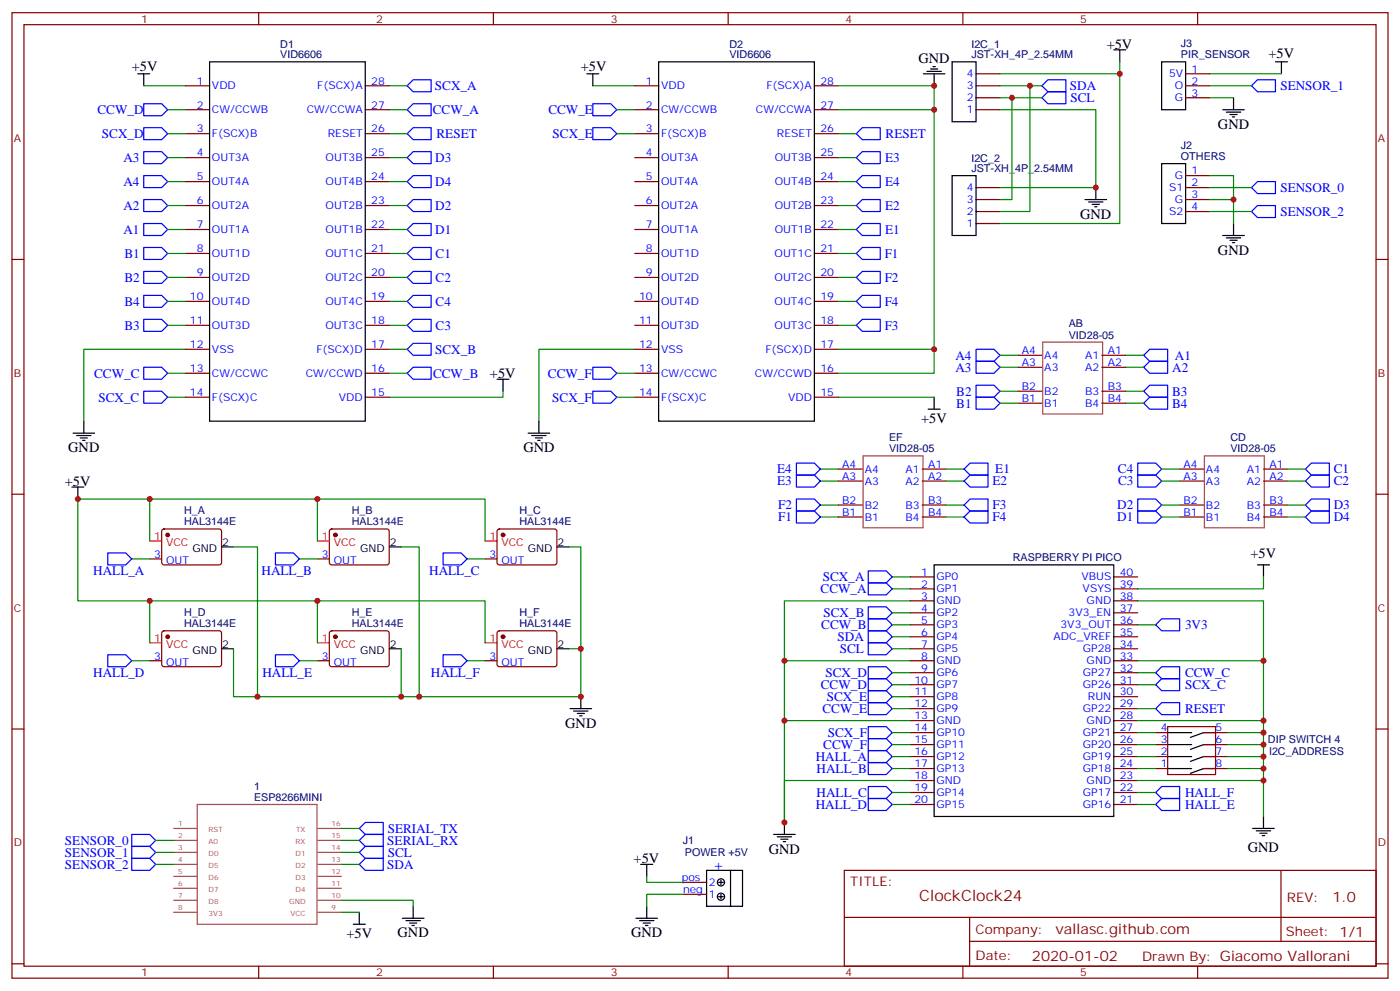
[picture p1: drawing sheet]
<svg xmlns="http://www.w3.org/2000/svg" width="412mm" height="292mm" viewBox="0 0 412 292" stroke-linecap="round" stroke-linejoin="round" font-family="sans-serif">
<g fill="none" stroke="#870000" stroke-width=".35">
<path d="M3.5 3.7h405.4v284.4h-405.4zM7.1 7.3h398.2v277.3h-398.2zM76.2 3.7v3.6M145.3 3.7v3.6M214.5 3.7v3.6M283.6 3.7v3.6M352.8 3.7v3.6M54.7 32.3h7M54.7 25.3h7M54.7 39.4h7M107.6 32.3h7.1M107.6 25.3h7.1"/>
<path d="M107.6 39.4h7.1M187 32.3h7M187 25.3h7M187 39.4h7M239.9 32.3h7M239.9 25.3h7M239.9 39.4h7M287.5 32.3h7.1M287.5 28.8h7.1M287.5 25.3h7.1M287.5 21.7h7.1M349.2 28.8h7.1"/>
<path d="M349.2 25.3h7.1M349.2 21.7h7.1M54.7 46.4h7M54.7 53.5h7M107.6 46.4h7.1M107.6 53.5h7.1M187 46.4h7M187 53.5h7M239.9 46.4h7M239.9 53.5h7M287.5 58.8h7.1M287.5 55.2h7.1"/>
<path d="M349.2 58.8h7.1M349.2 55.2h7.1M349.2 51.7h7.1M3.5 76.4h3.6M54.7 74.6h7M54.7 67.6h7M54.7 60.5h7M107.6 74.6h7.1M107.6 67.6h7.1M107.6 60.5h7.1M187 74.6h7M187 67.6h7"/>
<path d="M187 60.5h7M239.9 74.6h7M239.9 67.6h7M239.9 60.5h7M287.5 65.8h7.1M287.5 62.3h7.1M349.2 62.3h7.1M405.3 76.4h3.6M54.7 81.7h7M54.7 88.8h7M54.7 95.8h7M107.6 81.7h7.1"/>
<path d="M107.6 88.8h7.1M107.6 95.8h7.1M187 81.7h7M187 88.8h7M187 95.8h7M239.9 81.7h7M239.9 88.8h7M239.9 95.8h7M54.7 102.9h7M54.7 109.9h7M54.7 117h7M107.6 102.9h7.1"/>
<path d="M107.6 109.9h7.1M107.6 117h7.1M187 102.9h7M187 109.9h7M187 117h7M239.9 102.9h7M239.9 109.9h7M239.9 117h7M299.9 104.6h7M299.9 108.2h7M299.9 115.2h7M299.9 118.7h7"/>
<path d="M324.6 104.6h7M324.6 108.2h7M324.6 115.2h7M324.6 118.7h7M246.9 138.1h7.1M271.6 138.1h7.1M347.5 138.1h7M372.2 138.1h7M3.5 145.6h3.6M47.9 156l.4-.2h16.5l.5 .7-.1 9.4-.6 .5-16.5-.1-.5-.6v-9.2zM97.2 156l.5-.2h16.5l.5 .7-.1 9.4-.7 .5-16.5-.1-.4-.6v-9.2zM146.6 156l.5-.2h16.5l.4 .7v9.4l-.7 .5-16.5-.1-.4-.6v-9.2z"/>
<path d="M246.9 141.7h7.1M246.9 148.7h7.1M246.9 152.3h7.1M271.6 141.7h7.1M271.6 148.7h7.1M271.6 152.3h7.1M347.5 141.7h7M347.5 148.7h7M347.5 152.3h7M372.2 141.7h7M372.2 148.7h7M372.2 152.3h7"/>
<path d="M405.3 145.6h3.6M44.1 164.6h3.5M93.5 164.6h3.5M142.9 164.6h3.5M268.1 169.9h7.1M268.1 173.4h7.1M268.1 177h7.1M328.1 169.9h7M328.1 173.4h7M328.1 177h7M44.1 194.6h3.5M47.9 186l.4-.2h16.5l.5 .7-.1 9.4-.6 .5-16.5-.1-.5-.6v-9.2z"/>
<path d="M93.5 194.6h3.5M97.2 186l.5-.2h16.5l.5 .7-.1 9.4-.7 .5-16.5-.1-.4-.6v-9.2zM142.9 194.6h3.5M146.6 186l.5-.2h16.5l.4 .7v9.4l-.7 .5-16.5-.1-.4-.6v-9.2zM268.1 180.5h7.1M268.1 184h7.1M268.1 187.5h7.1M268.1 191.1h7.1M268.1 198.1h7.1M268.1 194.6h7.1M328.1 180.5h7M328.1 184h7"/>
<path d="M328.1 187.5h7M328.1 191.1h7M328.1 198.1h7M328.1 194.6h7M3.5 214.7h3.6M268.1 201.6h7.1M268.1 205.2h7.1M268.1 208.7h7.1M268.1 215.8h7.1M268.1 219.3h7.1M268.1 212.2h7.1M328.1 201.6h7"/>
<path d="M328.1 205.2h7M328.1 208.7h7M328.1 215.8h7M328.1 219.3h7M328.1 212.2h7M340.4 215.8h3.6M340.4 219.3h3.6M344 214h14.1v14.1h-14.1zM354.5 215.8h7.1M354.5 219.3h7.1M405.3 214.7h3.6M268.1 222.8h7.1"/>
<path d="M268.1 226.3h7.1M268.1 233.4h7.1M268.1 236.9h7.1M268.1 229.9h7.1M328.1 222.8h7M328.1 226.3h7M328.1 233.4h7M328.1 236.9h7M328.1 229.9h7M340.4 222.8h3.6M340.4 226.3h3.6M354.5 222.8h7.1"/>
<path d="M354.5 226.3h7.1M201.1 259.9h7M248.7 256.3h156.6v28.3h-156.6zM377.3 256.4v20.8M201.1 263.4h7M248.7 270.2h156.5M285.6 277.2h119.6M285.6 270.2v14.1M3.5 283.8h3.6M76.2 284.6v3.5M145.3 284.6v3.5M214.5 284.6v3.5"/>
<path d="M283.6 284.6v3.5M352.8 284.6v3.5M405.3 283.8h3.6"/>
</g>
<g fill="none" stroke="#a64a4a" stroke-width=".35">
<path d="M307.2 100.8h17.6v21.1h-17.6zM254.2 134.3h17.7v21.1h-17.7zM354.8 134.3h17.6v21.1h-17.6zM58.1 236.9h35.3v35.3h-35.3zM51.2 244h6.9M51.2 247.5h6.9M51.2 251h6.9M51.2 254.6h6.9M51.2 258.1h6.9M93.6 244h6.9M93.6 247.5h6.9M93.6 251h6.9"/>
<path d="M93.6 254.6h6.9M93.6 258.1h6.9M51.2 261.6h6.9M51.2 265.1h6.9M51.2 268.7h6.9M93.6 261.6h6.9M93.6 265.1h6.9M93.6 268.7h6.9"/>
</g>
<g fill="none" stroke="#000" stroke-width=".35">
<path d="M61.7 18.2h45.9v105.8h-45.9zM194 18.2h45.9v105.8h-45.9zM274.8 19.6h.7M280.5 18.2h7v17.6h-7zM328.1 14.7h3.5M329.8 14.7v3.5M342.2 18.2h7v14.1h-7zM375.7 18.2h3.5M377.5 18.2v3.5M40.6 21.7h3.5M42.3 21.7v3.6M172.9 21.7h3.5"/>
<path d="M174.6 21.7v3.6M272 21.7h6.3M273 21h4.3M274.1 20.3h2.1M275.2 21.7v3.6M360.2 32.3h6.3M361.2 33h4.3M362.3 33.7h2.1M363 34.4h.7M363.4 28.8v3.5M280.5 51.7h7v17.7h-7zM319.6 58.8h6.4"/>
<path d="M320.7 59.5h4.2M322.8 55.2v3.6M342.2 48.2h7v17.6h-7zM321.7 60.2h2.1M322.4 60.9h.7M360.2 69.4h6.3M361.2 70.1h4.3M362.3 70.8h2.1M363 71.5h.7M363.4 65.8v3.6M146.4 111.7h3.5M148.2 111.7v3.5"/>
<path d="M275.2 117v3.5M21.5 127.6h6.4M22.6 128.3h4.2M23.6 129h2.2M24.3 129.7h.7M24.7 124v3.6M155.6 127.6h6.3M156.6 128.3h4.3M157.7 129h2.1M158.4 129.7h.7M158.7 124v3.6M273.4 120.5h3.5"/>
<path d="M21.2 143.4h3.5M22.9 143.4v3.6M65.3 161.1h3.5M114.7 161.1h3.5M164 161.1h3.6M275.2 166.4h52.9v74.1h-52.9zM370.4 166.4h3.5M372.2 166.4v3.5M65.3 191.1h3.5M114.7 191.1h3.5M164 191.1h3.6M167.9 208.7h6.4"/>
<path d="M169 209.4h4.2M170 210.1h2.2M170.7 210.8h.7M171.1 205.2v3.5M344 219.3h7M344 215.8h7M358.1 219.3h-3.6l-3.8 1.4M358.1 215.8h-3.6l-3.8 1.4M344 226.3h7M344 222.8h7M358.1 226.3h-3.6l-3.8 1.5M358.1 222.8h-3.6l-3.8 1.4"/>
<path d="M188.7 254.6h3.6M190.5 254.6v3.5M208.1 256.3h10.6v10.6h-10.6zM211.7 259.9h1.4M212.4 259.2v1.4M215.2 256.3v10.6M227.9 245.7h6.3M229 246.5h4.2M230 247.2h2.1M230.7 247.9h.7M231.1 242.2v3.5M369 244h6.4"/>
<path d="M370.1 244.7h4.2M371.1 245.4h2.1M371.8 246.1h.7M372.2 240.5v3.5M104.1 272.2h3.5M105.8 268.7v3.5M118.5 270.4h6.4M119.6 271.1h4.2M120.6 271.9h2.2M121.4 272.6h.7M121.7 266.9v3.5M187.3 270.4h6.4"/>
<path d="M188.4 271.1h4.2M189.4 271.9h2.2M190.1 272.6h.8M190.5 266.9v3.5M211.7 264.1h1.4M212.4 263.4v1.4"/>
<circle cx="212.4" cy="259.9" r="1.06"/>
<circle cx="212.4" cy="264.1" r="1.06"/>
</g>
<g fill="none" stroke="#008700" stroke-width=".35">
<path d="M329.8 18.2v47.6h-35.2M42.3 25.3h12.4M49.4 32.3h5.3M49.4 39.4h5.3M114.7 25.3h5.2M114.7 32.3h5.2M114.7 39.4h5.2M174.6 25.3h12.4M181.7 32.3h5.3M181.7 39.4h5.3M246.9 25.3h28.3v7h-28.3M246.9 39.4h5.3"/>
<path d="M275.2 32.3v70.6h-28.3M294.6 32.3h28.2v22.9h-28.2M294.6 25.3h12.3M294.6 28.8h12.3M294.6 21.7h35.2M298.1 28.8v30h-3.5M303.4 25.3v37h-8.8M356.3 25.3h12.4M356.3 28.8h7.1M356.3 21.7h21.2M49.4 46.4h5.3M49.4 53.5h5.3"/>
<path d="M114.7 46.4h5.2M114.7 53.5h5.2M246.9 46.4h5.3M246.9 53.5h5.3M356.3 51.7h7.1v14.1M356.3 55.2h12.4M356.3 58.8h7.1M49.4 60.5h5.3M49.4 67.6h5.3M49.4 74.6h5.3M114.7 60.5h5.2M114.7 67.6h5.2"/>
<path d="M114.7 74.6h5.2M246.9 60.5h5.3M246.9 67.6h5.3M246.9 74.6h5.3M356.3 62.3h12.4M49.4 81.7h5.3M49.4 88.8h5.3M49.4 95.8h5.3M114.7 81.7h5.2M114.7 88.8h5.2M114.7 95.8h5.2M246.9 81.7h5.3"/>
<path d="M246.9 88.8h5.3M246.9 95.8h5.3M49.4 117h5.3M49.4 109.9h5.3M54.7 102.9h-30v21.1M114.7 109.9h5.2M114.7 102.9h5.2M148.2 115.2v1.8h-33.5M181.7 117h5.3M181.7 109.9h5.3M187 102.9h-28.3v21.1M246.9 117h28.3"/>
<path d="M275.2 102.9v7h-28.3M294.6 104.6h5.3M294.6 108.2h5.3M294.6 115.2h5.3M294.6 118.7h5.3M331.6 104.6h5.3M331.6 108.2h5.3M331.6 115.2h5.3M331.6 118.7h5.3M241.7 138.1h5.2M278.7 138.1h5.3M342.2 138.1h5.3"/>
<path d="M379.2 138.1h5.3M44.1 147v12.3M93.5 159.3v-12.3h-70.6v30h70.6v12.3M93.5 147h49.4v12.3M241.7 141.7h5.2M241.7 148.7h5.2M241.7 152.3h5.2M278.7 141.7h5.3M278.7 148.7h5.3M278.7 152.3h5.3M342.2 141.7h5.3M342.2 148.7h5.3"/>
<path d="M342.2 152.3h5.3M379.2 141.7h5.3M379.2 148.7h5.3M379.2 152.3h5.3M38.8 164.6h5.3M44.1 177v12.3M68.8 161.1h7v44.1M88.2 164.6h5.3M93.5 177h49.4v12.3M118.2 161.1h5.3v44.1M137.6 164.6h5.3M167.6 161.1h3.5v44.1h-102.3v-14.1"/>
<path d="M262.8 169.9h5.3M262.8 173.4h5.3M268.1 177h-37v65.2v-12.3h37M335.1 177h37.1v63.5M372.2 169.9v3.5h-37.1M38.8 194.6h5.3M88.2 194.6h5.3M118.2 191.1v14.1M137.6 194.6h5.3M167.6 191.1h3.5M231.1 194.6h37M262.8 180.5h5.3"/>
<path d="M262.8 184h5.3M262.8 187.5h5.3M262.8 191.1h5.3M262.8 198.1h5.3M335.1 194.6h37.1M335.1 184h5.3M335.1 198.1h5.3M231.1 212.2h37M262.8 201.6h5.3M262.8 205.2h5.3M262.8 208.7h5.3M262.8 215.8h5.3"/>
<path d="M262.8 219.3h5.3M335.1 212.2h37.1M335.1 201.6h5.3M335.1 208.7h5.3M335.1 215.8h5.3M335.1 219.3h5.3M361.6 215.8h10.6M361.6 219.3h10.6M262.8 222.8h5.3M262.8 226.3h5.3M262.8 233.4h5.3M262.8 236.9h5.3"/>
<path d="M335.1 222.8h5.3M335.1 226.3h5.3M335.1 233.4h5.3M335.1 236.9h5.3M335.1 229.9h37.1M361.6 222.8h10.6M361.6 226.3h10.6M45.9 251h5.3M45.9 254.6h5.3M45.9 247.5h5.3M100.5 251h5.3M100.5 254.6h5.3"/>
<path d="M100.5 244h5.3M100.5 247.5h5.3M190.5 258.1v1.8h10.6M100.5 265.1h21.2v1.8M100.5 268.7h5.3M201.1 263.4h-10.6v3.5"/>
</g>
<g fill="none" stroke="#00f" stroke-width=".35">
<path d="M42.3 37.6h5.3l1.8 1.8-1.8 1.7h-5.3zM42.3 30.6h5.3l1.8 1.7-1.8 1.8h-5.3zM119.9 32.3l1.8-1.7h5.3v3.5h-5.3zM119.9 39.4l1.8-1.8h5.3v3.5h-5.3zM121.7 23.5h5.3v3.5h-5.3l-1.8-1.7zM174.6 37.6h5.3l1.8 1.8-1.8 1.7h-5.3zM174.6 30.6h5.3l1.8 1.7-1.8 1.8h-5.3zM252.2 39.4l1.8-1.8h5.3v3.5h-5.3zM306.9 25.3l1.8-1.8h5.3v3.5h-5.3zM306.9 28.8l1.8-1.8h5.3v3.6h-5.3zM370.4 23.5h5.3v3.5h-5.3l-1.7-1.7zM42.3 44.7h5.3l1.8 1.7-1.8 1.8h-5.3z"/>
<path d="M42.3 51.7h5.3l1.8 1.8-1.8 1.7h-5.3zM42.3 58.8h5.3l1.8 1.7-1.8 1.8h-5.3zM119.9 46.4l1.8-1.7h5.3v3.5h-5.3zM119.9 53.5l1.8-1.8h5.3v3.5h-5.3zM252.2 46.4l1.8-1.7h5.3v3.5h-5.3zM252.2 53.5l1.8-1.8h5.3v3.5h-5.3zM370.4 53.5h5.3v3.5h-5.3l-1.7-1.8zM42.3 72.9h5.3l1.8 1.7-1.8 1.8h-5.3zM42.3 79.9h5.3l1.8 1.8-1.8 1.8h-5.3zM42.3 65.8h5.3l1.8 1.8-1.8 1.8h-5.3zM119.9 67.6l1.8-1.8h5.3v3.6h-5.3zM119.9 60.5l1.8-1.7h5.3v3.5h-5.3z"/>
<path d="M119.9 74.6l1.8-1.7h5.3v3.5h-5.3zM252.2 74.6l1.8-1.7h5.3v3.5h-5.3zM252.2 60.5l1.8-1.7h5.3v3.5h-5.3zM254 65.8h5.3v3.6h-5.3l-1.8-1.8zM370.4 60.5h5.3v3.6h-5.3l-1.7-1.8zM42.3 87h5.3l1.8 1.8-1.8 1.7h-5.3zM42.3 94.1h5.3l1.8 1.7-1.8 1.8h-5.3zM119.9 81.7l1.8-1.8h5.3v3.6h-5.3zM119.9 88.8l1.8-1.8h5.3v3.5h-5.3zM119.9 95.8l1.8-1.7h5.3v3.5h-5.3zM252.2 95.8l1.8-1.7h5.3v3.5h-5.3zM252.2 88.8l1.8-1.8h5.3v3.5h-5.3z"/>
<path d="M252.2 81.7l1.8-1.8h5.3v3.6h-5.3zM42.3 108.2h5.3l1.8 1.7-1.8 1.8h-5.3zM42.3 115.2h5.3l1.8 1.8-1.8 1.7h-5.3zM119.9 102.9l1.8-1.8h5.3v3.5h-5.3zM119.9 109.9l1.8-1.7h5.3v3.5h-5.3zM174.6 115.2h5.3l1.8 1.8-1.8 1.7h-5.3zM174.6 108.2h5.3l1.8 1.7-1.8 1.8h-5.3zM287.5 102.9h5.3l1.8 1.7-1.8 1.8h-5.3zM287.5 106.4h5.3l1.8 1.8-1.8 1.7h-5.3zM287.5 113.5h5.3l1.8 1.7-1.8 1.8h-5.3zM287.5 117h5.3l1.8 1.7-1.8 1.8h-5.3zM336.9 115.2l1.8-1.7h5.3v3.5h-5.3z"/>
<path d="M336.9 108.2l1.8-1.8h5.3v3.5h-5.3zM338.7 117h5.3v3.5h-5.3l-1.8-1.8zM338.7 102.9h5.3v3.5h-5.3l-1.8-1.8zM234.6 139.9h5.3l1.8 1.8-1.8 1.7h-5.3zM234.6 136.4h5.3l1.8 1.7-1.8 1.8h-5.3zM284 138.1l1.8-1.7h5.2v3.5h-5.2zM335.1 136.4h5.3l1.8 1.7-1.8 1.8h-5.3zM335.1 139.9h5.3l1.8 1.8-1.8 1.7h-5.3zM384.5 138.1l1.8-1.7h5.3v3.5h-5.3zM234.6 150.5h5.3l1.8 1.8-1.8 1.7h-5.3zM234.6 147h5.3l1.8 1.7-1.8 1.8h-5.3zM284 141.7l1.8-1.8h5.2v3.5h-5.2z"/>
<path d="M284 148.7l1.8-1.7h5.2v3.5h-5.2zM284 152.3l1.8-1.8h5.2v3.5h-5.2zM335.1 147h5.3l1.8 1.7-1.8 1.8h-5.3zM335.1 150.5h5.3l1.8 1.8-1.8 1.7h-5.3zM384.5 152.3l1.8-1.8h5.3v3.5h-5.3zM384.5 148.7l1.8-1.7h5.3v3.5h-5.3zM384.5 141.7l1.8-1.8h5.3v3.5h-5.3zM31.7 162.8h5.3l1.8 1.8-1.8 1.8h-5.3zM81.1 162.8h5.3l1.8 1.8-1.8 1.8h-5.3zM130.5 162.8h5.3l1.8 1.8-1.8 1.8h-5.3zM255.8 168.1h5.3l1.7 1.8-1.7 1.8h-5.3zM255.8 178.7h5.3l1.7 1.8-1.7 1.7h-5.3z"/>
<path d="M255.8 171.7h5.3l1.7 1.7-1.7 1.8h-5.3zM31.7 192.8h5.3l1.8 1.8-1.8 1.8h-5.3zM81.1 192.8h5.3l1.8 1.8-1.8 1.8h-5.3zM130.5 192.8h5.3l1.8 1.8-1.8 1.8h-5.3zM255.8 182.2h5.3l1.7 1.8-1.7 1.8h-5.3zM255.8 185.8h5.3l1.7 1.7-1.7 1.8h-5.3zM255.8 189.3h5.3l1.7 1.8-1.7 1.7h-5.3zM255.8 196.4h5.3l1.7 1.7-1.7 1.8h-5.3zM255.8 199.9h5.3l1.7 1.7-1.7 1.8h-5.3zM340.4 198.1l1.8-1.7h5.3v3.5h-5.3zM342.2 199.9h5.3v3.5h-5.3l-1.8-1.8zM342.2 182.2h5.3v3.6h-5.3l-1.8-1.8z"/>
<path d="M255.8 203.4h5.3l1.7 1.8-1.7 1.7h-5.3zM255.8 206.9h5.3l1.7 1.8-1.7 1.8h-5.3zM255.8 214h5.3l1.7 1.8-1.7 1.7h-5.3zM255.8 217.5h5.3l1.7 1.8-1.7 1.8h-5.3zM342.2 206.9h5.3v3.6h-5.3l-1.8-1.8zM255.8 221.1h5.3l1.7 1.7-1.7 1.8h-5.3zM255.8 224.6h5.3l1.7 1.7-1.7 1.8h-5.3zM255.8 231.6h5.3l1.7 1.8-1.7 1.8h-5.3zM255.8 235.2h5.3l1.7 1.7-1.7 1.8h-5.3zM340.4 236.9l1.8-1.7h5.3v3.5h-5.3zM340.4 233.4l1.8-1.8h5.3v3.6h-5.3zM38.8 245.7h5.3l1.8 1.8-1.8 1.8h-5.3z"/>
<path d="M38.8 249.3h5.3l1.8 1.7-1.8 1.8h-5.3zM38.8 252.8h5.3l1.8 1.8-1.8 1.7h-5.3zM105.8 254.6l1.8-1.8h5.3v3.5h-5.3zM105.8 251l1.8-1.7h5.3v3.5h-5.3zM105.8 244l1.8-1.8h5.3v3.5h-5.3zM105.8 247.5l1.8-1.8h5.3v3.6h-5.3z"/>
</g>
<g fill="#000">
<circle cx="287.5" cy="28.8" r=".18"/>
<circle cx="287.5" cy="62.3" r=".18"/>
</g>
<g fill="#870000" stroke="#870000" stroke-width=".35">
<circle cx="98.8" cy="157.6" r=".53"/>
<circle cx="49.4" cy="157.6" r=".53"/>
<circle cx="148.2" cy="157.6" r=".53"/>
<circle cx="49.4" cy="187.5" r=".53"/>
<circle cx="98.8" cy="187.5" r=".53"/>
<circle cx="148.2" cy="187.5" r=".53"/>
</g>
<path d="M44.1 159.3h3.5M93.5 159.3h3.5M142.9 159.3h3.5M44.1 189.3h3.5M93.5 189.3h3.5M142.9 189.3h3.5" fill="none" stroke="#f00" stroke-width=".35"/>
<g fill="#c00">
<circle cx="372.2" cy="229.9" r=".88"/>
<circle cx="372.2" cy="212.2" r=".88"/>
<circle cx="372.2" cy="194.6" r=".88"/>
<circle cx="231.1" cy="242.2" r=".88"/>
<circle cx="231.1" cy="212.2" r=".88"/>
<circle cx="231.1" cy="194.6" r=".88"/>
<circle cx="372.2" cy="215.8" r=".88"/>
<circle cx="372.2" cy="219.3" r=".88"/>
<circle cx="372.2" cy="222.8" r=".88"/>
<circle cx="372.2" cy="226.3" r=".88"/>
<circle cx="93.5" cy="177" r=".88"/>
<circle cx="171.1" cy="191.1" r=".88"/>
<circle cx="44.1" cy="147" r=".88"/>
<circle cx="93.5" cy="147" r=".88"/>
<circle cx="44.1" cy="177" r=".88"/>
<circle cx="298.1" cy="28.8" r=".88"/>
<circle cx="303.4" cy="25.3" r=".88"/>
<circle cx="329.8" cy="21.7" r=".88"/>
<circle cx="322.8" cy="55.2" r=".88"/>
<circle cx="363.4" cy="58.8" r=".88"/>
<circle cx="118.2" cy="205.2" r=".88"/>
<circle cx="171.1" cy="205.2" r=".88"/>
<circle cx="22.9" cy="147" r=".88"/>
<circle cx="75.8" cy="205.2" r=".88"/>
<circle cx="123.5" cy="205.2" r=".88"/>
<circle cx="275.2" cy="25.3" r=".88"/>
<circle cx="275.2" cy="32.3" r=".88"/>
<circle cx="275.2" cy="102.9" r=".88"/>
</g>
<text font-size="4.6" fill="#800" x="270.8" y="265.4">ClockClock24</text>
<g font-size="4.2">
<text x="326" y="14.4">+5V</text>
<text x="373.6" y="17.1">+5V</text>
<text x="38.8" y="21">+5V</text>
<text x="171.1" y="21">+5V</text>
<text x="270.6" y="18.5">GND</text>
<text x="358.8" y="38">GND</text>
<text x="318.2" y="64.4">GND</text>
<text x="358.8" y="75">GND</text>
<text x="144.3" y="111.4">+5V</text>
<text x="271.3" y="124.5">+5V</text>
<text x="20.1" y="133.2">GND</text>
<text x="154.2" y="133.2">GND</text>
<text x="19.1" y="143.2">+5V</text>
<text x="368.3" y="164.3">+5V</text>
<text x="166.5" y="214.3">GND</text>
<text x="226.5" y="251.4">GND</text>
<text x="367.6" y="250.8">GND</text>
<text x="186.6" y="254.3">+5V</text>
<text x="102" y="276.2">+5V</text>
<text x="117.1" y="276.1">GND</text>
<text x="185.9" y="276.1">GND</text>
</g>
<text font-size="4.2" fill="#00f" x="209.9" y="256.3">+</text>
<g font-size="4.2" fill="#800">
<text x="392.5" y="265.6">1.0</text>
<text x="310.9" y="275.2">vallasc.github.com</text>
<text x="304" y="283">2020-01-02</text>
</g>
<g font-size="3.9" fill="#00f">
<text x="128.1" y="26.6">SCX_A</text>
<text x="315.2" y="26.5">SDA</text>
<text x="377.2" y="26.5">SENSOR_1</text>
<text x="28.7" y="33.6">CCW_D</text>
<text x="127.5" y="33.6">CCW_A</text>
<text x="161.5" y="33.6">CCW_E</text>
<text x="315.3" y="30.1">SCL</text>
<text x="30" y="40.6">SCX_D</text>
<text x="128.6" y="40.7">RESET</text>
<text x="162.8" y="40.6">SCX_E</text>
<text x="260.9" y="40.7">RESET</text>
<text x="36.4" y="47.7">A3</text>
<text x="128.2" y="47.7">D3</text>
<text x="260.7" y="47.7">E3</text>
<text x="36.4" y="54.8">A4</text>
<text x="128.2" y="54.8">D4</text>
<text x="260.7" y="54.8">E4</text>
<text x="377.2" y="56.5">SENSOR_0</text>
<text x="36.4" y="61.8">A2</text>
<text x="128.2" y="61.8">D2</text>
<text x="260.7" y="61.8">E2</text>
<text x="377.2" y="63.6">SENSOR_2</text>
<text x="36.4" y="68.9">A1</text>
<text x="128.2" y="68.9">D1</text>
<text x="260.7" y="68.9">E1</text>
<text x="36.6" y="75.9">B1</text>
<text x="128.3" y="75.9">C1</text>
<text x="260.6" y="75.9">F1</text>
<text x="36.6" y="83">B2</text>
<text x="128.3" y="83">C2</text>
<text x="260.6" y="83">F2</text>
<text x="36.6" y="90">B4</text>
<text x="128.3" y="90">C4</text>
<text x="260.6" y="90">F4</text>
<text x="36.6" y="97.1">B3</text>
<text x="128.3" y="97.1">C3</text>
<text x="260.6" y="97.1">F3</text>
<text x="128.2" y="104.2">SCX_B</text>
<text x="281.4" y="105.9">A4</text>
<text x="346.1" y="105.9">A1</text>
<text x="27.7" y="111.2">CCW_C</text>
<text x="127.6" y="111.2">CCW_B</text>
<text x="161.4" y="111.2">CCW_F</text>
<text x="281.4" y="109.4">A3</text>
<text x="345.3" y="109.4">A2</text>
<text x="29" y="118.3">SCX_C</text>
<text x="162.7" y="118.3">SCX_F</text>
<text x="281.7" y="116.5">B2</text>
<text x="345.3" y="116.5">B3</text>
<text x="281.7" y="120">B1</text>
<text x="345.3" y="120">B4</text>
<text x="229" y="143">E3</text>
<text x="229" y="139.4">E4</text>
<text x="292.4" y="143">E2</text>
<text x="293.2" y="139.4">E1</text>
<text x="329.3" y="139.4">C4</text>
<text x="329.3" y="142.9">C3</text>
<text x="392.9" y="143">C2</text>
<text x="392.9" y="139.4">C1</text>
<text x="229.2" y="153.5">F1</text>
<text x="229.2" y="150">F2</text>
<text x="292.4" y="150">F3</text>
<text x="292.4" y="153.5">F4</text>
<text x="329.1" y="150">D2</text>
<text x="329.1" y="153.5">D1</text>
<text x="392.9" y="153.5">D4</text>
<text x="392.9" y="150">D3</text>
<text x="27.5" y="169.4">HALL_A</text>
<text x="77.1" y="169.4">HALL_B</text>
<text x="126.4" y="169.4">HALL_C</text>
<text x="242.4" y="171.2">SCX_A</text>
<text x="241.7" y="174.7">CCW_A</text>
<text x="241.9" y="185.3">CCW_B</text>
<text x="242.6" y="181.8">SCX_B</text>
<text x="349.1" y="185.3">3V3</text>
<text x="246.7" y="188.8">SDA</text>
<text x="247.4" y="192.3">SCL</text>
<text x="27.5" y="199.4">HALL_D</text>
<text x="77.3" y="199.4">HALL_E</text>
<text x="126.9" y="199.4">HALL_F</text>
<text x="241.8" y="202.9">CCW_D</text>
<text x="243.1" y="199.4">SCX_D</text>
<text x="349.1" y="202.9">SCX_C</text>
<text x="349.1" y="199.4">CCW_C</text>
<text x="242.3" y="210">CCW_E</text>
<text x="243.6" y="206.4">SCX_E</text>
<text x="349.1" y="210">RESET</text>
<text x="242.5" y="220.6">CCW_F</text>
<text x="243.8" y="217">SCX_F</text>
<text x="240.3" y="224.1">HALL_A</text>
<text x="240.5" y="227.6">HALL_B</text>
<text x="240.3" y="238.2">HALL_D</text>
<text x="240.5" y="234.7">HALL_C</text>
<text x="349.1" y="238.2">HALL_E</text>
<text x="349.1" y="234.7">HALL_F</text>
<text x="114.2" y="245.3">SERIAL_TX</text>
<text x="19.1" y="248.8">SENSOR_0</text>
<text x="114.1" y="248.8">SERIAL_RX</text>
<text x="19.1" y="252.3">SENSOR_1</text>
<text x="19.1" y="255.9">SENSOR_2</text>
<text x="114.1" y="255.8">SDA</text>
<text x="114.2" y="252.3">SCL</text>
</g>
<g font-size="3.9" fill="#800">
<text x="250.5" y="260.9">TITLE:</text>
<text x="379.1" y="265.6">REV:</text>
<text x="287.4" y="275.1">Company:</text>
<text x="378.7" y="275.7">Sheet: 1/1</text>
<text x="287.4" y="282.8">Date:</text>
<text x="336.4" y="282.9">Drawn By: Giacomo Vallorani</text>
</g>
<g font-size="3.2" fill="#800">
<text x="41.6" y="6.7">1</text>
<text x="110.8" y="6.7">2</text>
<text x="179.9" y="6.7">3</text>
<text x="249.1" y="6.7">4</text>
<text x="318.2" y="6.7">5</text>
<text x="4.1" y="41.8">A</text>
<text x="405.9" y="41.8">A</text>
<text x="4.1" y="111">B</text>
<text x="405.9" y="111">B</text>
<text x="4.1" y="180.1">C</text>
<text x="405.9" y="180.1">C</text>
<text x="4.1" y="249.3">D</text>
<text x="405.9" y="249.3">D</text>
<text x="41.6" y="287.5">1</text>
<text x="110.8" y="287.5">2</text>
<text x="179.9" y="287.5">3</text>
<text x="249.1" y="287.5">4</text>
<text x="318.2" y="287.5">5</text>
</g>
<g font-size="3.2" fill="#000080">
<text x="82.6" y="17.1">VID6606</text>
<text x="82.6" y="14.1">D1</text>
<text x="214.9" y="17.1">VID6606</text>
<text x="214.9" y="14.1">D2</text>
<text x="286.1" y="17.1">JST-XH_4P_2.54MM</text>
<text x="286.1" y="14.1">I2C_1</text>
<text x="347.9" y="17">PIR_SENSOR</text>
<text x="347.9" y="13.8">J3</text>
<text x="286.1" y="47.6">I2C_2</text>
<text x="347.9" y="47">OTHERS</text>
<text x="347.9" y="43.8">J2</text>
<text x="286.1" y="50.7">JST-XH_4P_2.54MM</text>
<text x="314.8" y="99.7">VID28-05</text>
<text x="314.8" y="96.4">AB</text>
<text x="261.9" y="130">EF</text>
<text x="362.4" y="130">CD</text>
<text x="261.9" y="133.2">VID28-05</text>
<text x="362.4" y="133.2">VID28-05</text>
<text x="54.3" y="154.7">HAL3144E</text>
<text x="54.3" y="151.4">H_A</text>
<text x="103.6" y="154.7">HAL3144E</text>
<text x="103.6" y="151.4">H_B</text>
<text x="153" y="154.7">HAL3144E</text>
<text x="153" y="151.4">H_C</text>
<text x="298.3" y="165.2">RASPBERRY PI PICO</text>
<text x="54.3" y="184.7">HAL3144E</text>
<text x="54.3" y="181.4">H_D</text>
<text x="103.6" y="184.7">HAL3144E</text>
<text x="103.6" y="181.4">H_E</text>
<text x="153" y="184.7">HAL3144E</text>
<text x="153" y="181.4">H_F</text>
<text x="373.5" y="218.8">DIP SWITCH 4</text>
<text x="373.8" y="222.4">I2C_ADDRESS</text>
<text x="74.8" y="232.6">1</text>
<text x="74.8" y="235.9">ESP8266MINI</text>
<text x="201.1" y="248.7">J1</text>
<text x="201.7" y="252.2">POWER +5V</text>
</g>
<g font-size="3.2" fill="#00f">
<text x="284.8" y="22.8">4</text>
<text x="344.4" y="22.8">5V</text>
<text x="351" y="21.4">1</text>
<text x="58" y="24.9">1</text>
<text x="62.4" y="26.3">VDD</text>
<text x="93.5" y="26.3">F(SCX)A</text>
<text x="109.4" y="24.9">28</text>
<text x="190.2" y="24.9">1</text>
<text x="194.7" y="26.3">VDD</text>
<text x="225.7" y="26.3">F(SCX)A</text>
<text x="241.7" y="24.9">28</text>
<text x="284.8" y="29.8">2</text>
<text x="284.8" y="26.3">3</text>
<text x="346" y="26.3">O</text>
<text x="346.1" y="29.8">G</text>
<text x="351" y="24.9">2</text>
<text x="351" y="28.4">3</text>
<text x="58" y="32">2</text>
<text x="62.4" y="33.4">CW/CCWB</text>
<text x="90.4" y="33.4">CW/CCWA</text>
<text x="109.4" y="32">27</text>
<text x="190.2" y="32">2</text>
<text x="194.7" y="33.4">CW/CCWB</text>
<text x="222.7" y="33.4">CW/CCWA</text>
<text x="241.7" y="32">27</text>
<text x="284.8" y="33.4">1</text>
<text x="58" y="39">3</text>
<text x="62.4" y="40.4">F(SCX)B</text>
<text x="96.5" y="40.4">RESET</text>
<text x="109.4" y="39">26</text>
<text x="190.2" y="39">3</text>
<text x="194.7" y="40.4">F(SCX)B</text>
<text x="228.8" y="40.4">RESET</text>
<text x="241.7" y="39">26</text>
<text x="58" y="46.1">4</text>
<text x="62.4" y="47.5">OUT3A</text>
<text x="95.9" y="47.5">OUT3B</text>
<text x="109.4" y="46.1">25</text>
<text x="190.2" y="46.1">4</text>
<text x="194.7" y="47.5">OUT3A</text>
<text x="228.2" y="47.5">OUT3B</text>
<text x="241.7" y="46.1">25</text>
<text x="58" y="53.1">5</text>
<text x="109.4" y="53.1">24</text>
<text x="190.2" y="53.1">5</text>
<text x="241.7" y="53.1">24</text>
<text x="346.1" y="52.8">G</text>
<text x="351" y="51.4">1</text>
<text x="62.4" y="54.5">OUT4A</text>
<text x="95.9" y="54.5">OUT4B</text>
<text x="194.7" y="54.5">OUT4A</text>
<text x="228.2" y="54.5">OUT4B</text>
<text x="284.8" y="59.8">3</text>
<text x="284.8" y="56.3">4</text>
<text x="344.4" y="56.3">S1</text>
<text x="346.1" y="59.8">G</text>
<text x="351" y="54.9">2</text>
<text x="351" y="58.4">3</text>
<text x="58" y="60.2">6</text>
<text x="62.4" y="61.6">OUT2A</text>
<text x="95.9" y="61.6">OUT2B</text>
<text x="109.4" y="60.2">23</text>
<text x="190.2" y="60.2">6</text>
<text x="194.7" y="61.6">OUT2A</text>
<text x="228.2" y="61.6">OUT2B</text>
<text x="241.7" y="60.2">23</text>
<text x="284.8" y="63.4">2</text>
<text x="344.4" y="63.4">S2</text>
<text x="351" y="61.9">4</text>
<text x="58" y="67.2">7</text>
<text x="62.4" y="68.7">OUT1A</text>
<text x="95.9" y="68.7">OUT1B</text>
<text x="109.4" y="67.2">22</text>
<text x="190.2" y="67.2">7</text>
<text x="194.7" y="68.7">OUT1A</text>
<text x="228.2" y="68.7">OUT1B</text>
<text x="241.7" y="67.2">22</text>
<text x="284.8" y="66.9">1</text>
<text x="58" y="74.3">8</text>
<text x="62.4" y="75.7">OUT1D</text>
<text x="95.9" y="75.7">OUT1C</text>
<text x="109.4" y="74.3">21</text>
<text x="190.2" y="74.3">8</text>
<text x="194.7" y="75.7">OUT1D</text>
<text x="228.2" y="75.7">OUT1C</text>
<text x="241.7" y="74.3">21</text>
<text x="58" y="81.4">9</text>
<text x="62.4" y="82.8">OUT2D</text>
<text x="95.9" y="82.8">OUT2C</text>
<text x="109.4" y="81.4">20</text>
<text x="190.2" y="81.4">9</text>
<text x="194.7" y="82.8">OUT2D</text>
<text x="228.2" y="82.8">OUT2C</text>
<text x="241.7" y="81.4">20</text>
<text x="55.9" y="88.4">10</text>
<text x="62.4" y="89.8">OUT4D</text>
<text x="95.9" y="89.8">OUT4C</text>
<text x="109.4" y="88.4">19</text>
<text x="188.2" y="88.4">10</text>
<text x="194.7" y="89.8">OUT4D</text>
<text x="228.2" y="89.8">OUT4C</text>
<text x="241.7" y="88.4">19</text>
<text x="55.9" y="95.5">11</text>
<text x="109.4" y="95.5">18</text>
<text x="188.2" y="95.5">11</text>
<text x="241.7" y="95.5">18</text>
<text x="62.4" y="96.9">OUT3D</text>
<text x="95.9" y="96.9">OUT3C</text>
<text x="194.7" y="96.9">OUT3D</text>
<text x="228.2" y="96.9">OUT3C</text>
<text x="55.9" y="102.5">12</text>
<text x="62.4" y="103.9">VSS</text>
<text x="93.2" y="103.9">F(SCX)D</text>
<text x="109.4" y="102.5">17</text>
<text x="188.2" y="102.5">12</text>
<text x="194.7" y="103.9">VSS</text>
<text x="225.5" y="103.9">F(SCX)D</text>
<text x="241.7" y="102.5">17</text>
<text x="301" y="104.3">A4</text>
<text x="301" y="107.8">A3</text>
<text x="307.6" y="105.7">A4</text>
<text x="319.7" y="105.7">A1</text>
<text x="326.3" y="104.3">A1</text>
<text x="326.3" y="107.8">A2</text>
<text x="55.9" y="109.6">13</text>
<text x="62.4" y="111">CW/CCWC</text>
<text x="90.1" y="111">CW/CCWD</text>
<text x="109.4" y="109.6">16</text>
<text x="188.2" y="109.6">13</text>
<text x="194.7" y="111">CW/CCWC</text>
<text x="222.4" y="111">CW/CCWD</text>
<text x="241.7" y="109.6">16</text>
<text x="307.6" y="109.2">A3</text>
<text x="319.7" y="109.2">A2</text>
<text x="55.9" y="116.6">14</text>
<text x="62.4" y="118">F(SCX)C</text>
<text x="99.8" y="118">VDD</text>
<text x="109.4" y="116.6">15</text>
<text x="188.2" y="116.6">14</text>
<text x="194.7" y="118">F(SCX)C</text>
<text x="232.1" y="118">VDD</text>
<text x="241.7" y="116.6">15</text>
<text x="301" y="114.9">B2</text>
<text x="301" y="118.4">B1</text>
<text x="307.6" y="116.3">B2</text>
<text x="307.6" y="119.8">B1</text>
<text x="319.7" y="116.3">B3</text>
<text x="319.7" y="119.8">B4</text>
<text x="326.3" y="114.9">B3</text>
<text x="326.3" y="118.4">B4</text>
<text x="248.1" y="137.8">A4</text>
<text x="273.4" y="137.8">A1</text>
<text x="348.6" y="137.8">A4</text>
<text x="373.9" y="137.8">A1</text>
<text x="248.1" y="141.3">A3</text>
<text x="254.7" y="139.2">A4</text>
<text x="254.7" y="142.7">A3</text>
<text x="266.7" y="139.2">A1</text>
<text x="266.7" y="142.7">A2</text>
<text x="273.4" y="141.3">A2</text>
<text x="348.6" y="141.3">A3</text>
<text x="355.2" y="139.2">A4</text>
<text x="355.2" y="142.7">A3</text>
<text x="367.3" y="139.2">A1</text>
<text x="367.3" y="142.7">A2</text>
<text x="373.9" y="141.3">A2</text>
<text x="248" y="148.4">B2</text>
<text x="254.7" y="149.8">B2</text>
<text x="266.7" y="149.8">B3</text>
<text x="273.4" y="148.4">B3</text>
<text x="348.6" y="148.4">B2</text>
<text x="355.2" y="149.8">B2</text>
<text x="367.3" y="149.8">B3</text>
<text x="373.9" y="148.4">B3</text>
<text x="248" y="151.9">B1</text>
<text x="254.7" y="153.3">B1</text>
<text x="266.7" y="153.3">B4</text>
<text x="273.4" y="151.9">B4</text>
<text x="348.6" y="151.9">B1</text>
<text x="355.2" y="153.3">B1</text>
<text x="367.3" y="153.3">B4</text>
<text x="373.9" y="151.9">B4</text>
<text x="45.4" y="164.3">3</text>
<text x="48.9" y="166">OUT</text>
<text x="94.8" y="164.3">3</text>
<text x="98.3" y="166">OUT</text>
<text x="144.2" y="164.3">3</text>
<text x="147.7" y="166">OUT</text>
<text x="271.4" y="169.5">1</text>
<text x="271.4" y="173.1">2</text>
<text x="275.9" y="171">GP0</text>
<text x="318.5" y="171">VBUS</text>
<text x="329.8" y="173.1">39</text>
<text x="329.8" y="169.5">40</text>
<text x="271.4" y="176.6">3</text>
<text x="275.9" y="174.5">GP1</text>
<text x="275.9" y="178">GND</text>
<text x="318.9" y="174.5">VSYS</text>
<text x="320.1" y="178">GND</text>
<text x="329.8" y="176.6">38</text>
<text x="271.4" y="180.1">4</text>
<text x="271.4" y="183.7">5</text>
<text x="275.9" y="181.5">GP2</text>
<text x="275.9" y="185.1">GP3</text>
<text x="312.4" y="185.1">3V3_OUT</text>
<text x="314.8" y="181.5">3V3_EN</text>
<text x="329.8" y="183.7">36</text>
<text x="329.8" y="180.1">37</text>
<text x="271.4" y="187.2">6</text>
<text x="271.4" y="190.7">7</text>
<text x="275.9" y="188.6">GP4</text>
<text x="310.3" y="188.6">ADC_VREF</text>
<text x="329.8" y="190.7">34</text>
<text x="329.8" y="187.2">35</text>
<text x="45.4" y="194.2">3</text>
<text x="48.9" y="196">OUT</text>
<text x="94.8" y="194.2">3</text>
<text x="98.3" y="196">OUT</text>
<text x="144.2" y="194.2">3</text>
<text x="147.7" y="196">OUT</text>
<text x="271.4" y="197.8">9</text>
<text x="271.4" y="194.2">8</text>
<text x="275.9" y="192.1">GP5</text>
<text x="275.9" y="195.7">GND</text>
<text x="319" y="192.1">GP28</text>
<text x="320.1" y="195.7">GND</text>
<text x="329.8" y="197.8">32</text>
<text x="329.8" y="194.2">33</text>
<text x="269.4" y="201.3">10</text>
<text x="275.9" y="199.2">GP6</text>
<text x="275.9" y="202.7">GP7</text>
<text x="319" y="202.7">GP26</text>
<text x="319" y="199.2">GP27</text>
<text x="329.8" y="201.3">31</text>
<text x="269.4" y="204.8">11</text>
<text x="269.4" y="208.4">12</text>
<text x="275.9" y="206.2">GP8</text>
<text x="275.9" y="209.8">GP9</text>
<text x="319" y="209.8">GP22</text>
<text x="320.5" y="206.2">RUN</text>
<text x="329.8" y="208.4">29</text>
<text x="329.8" y="204.8">30</text>
<text x="269.4" y="215.4">14</text>
<text x="269.4" y="211.9">13</text>
<text x="275.9" y="213.3">GND</text>
<text x="320.1" y="213.3">GND</text>
<text x="329.8" y="215.4">27</text>
<text x="329.8" y="211.9">28</text>
<text x="341.9" y="215.4">4</text>
<text x="358.1" y="215.4">5</text>
<text x="269.4" y="218.9">15</text>
<text x="275.9" y="216.8">GP10</text>
<text x="275.9" y="220.3">GP11</text>
<text x="319" y="220.3">GP20</text>
<text x="319" y="216.8">GP21</text>
<text x="329.8" y="218.9">26</text>
<text x="341.9" y="218.9">3</text>
<text x="358.1" y="218.9">6</text>
<text x="269.4" y="222.5">16</text>
<text x="269.4" y="226">17</text>
<text x="275.9" y="223.9">GP12</text>
<text x="275.9" y="227.4">GP13</text>
<text x="319" y="227.4">GP18</text>
<text x="319" y="223.9">GP19</text>
<text x="329.8" y="226">24</text>
<text x="329.8" y="222.5">25</text>
<text x="341.9" y="222.5">2</text>
<text x="341.9" y="226">1</text>
<text x="358.1" y="222.5">7</text>
<text x="358.1" y="226">8</text>
<text x="269.4" y="233">19</text>
<text x="269.4" y="229.5">18</text>
<text x="275.9" y="230.9">GND</text>
<text x="320.1" y="230.9">GND</text>
<text x="329.8" y="233">22</text>
<text x="329.8" y="229.5">23</text>
<text x="269.4" y="236.6">20</text>
<text x="275.9" y="234.5">GP14</text>
<text x="275.9" y="238">GP15</text>
<text x="319" y="238">GP16</text>
<text x="319" y="234.5">GP17</text>
<text x="329.8" y="236.6">21</text>
<text x="200.8" y="259.5">pos</text>
<text x="201.2" y="263">neg</text>
<text x="208.8" y="260.9">2</text>
<text x="208.8" y="264.4">1</text>
</g>
<g font-size="3.2" fill="#f00">
<text x="45.4" y="159">1</text>
<text x="48.9" y="160.7">VCC</text>
<text x="94.8" y="159">1</text>
<text x="98.3" y="160.7">VCC</text>
<text x="144.2" y="159">1</text>
<text x="147.7" y="160.7">VCC</text>
<text x="45.4" y="188.9">1</text>
<text x="48.9" y="190.7">VCC</text>
<text x="94.8" y="188.9">1</text>
<text x="98.3" y="190.7">VCC</text>
<text x="144.2" y="188.9">1</text>
<text x="147.7" y="190.7">VCC</text>
</g>
<g font-size="3.2">
<text x="65.4" y="160.7">2</text>
<text x="114.8" y="160.7">2</text>
<text x="164.2" y="160.7">2</text>
<text x="56.7" y="162.5">GND</text>
<text x="106.1" y="162.5">GND</text>
<text x="155.5" y="162.5">GND</text>
<text x="65.4" y="190.7">2</text>
<text x="114.8" y="190.7">2</text>
<text x="164.2" y="190.7">2</text>
<text x="56.7" y="192.5">GND</text>
<text x="106.1" y="192.5">GND</text>
<text x="155.5" y="192.5">GND</text>
</g>
<g font-size="2.1" fill="#a54b4b">
<text x="52.5" y="243.3">1</text>
<text x="61.5" y="245">RST</text>
<text x="87.3" y="245">TX</text>
<text x="97.7" y="243.3">16</text>
<text x="52.5" y="246.8">2</text>
<text x="52.5" y="250.3">3</text>
<text x="61.5" y="248.5">A0</text>
<text x="87.1" y="248.5">RX</text>
<text x="97.7" y="250.3">14</text>
<text x="97.7" y="246.8">15</text>
<text x="52.5" y="253.9">4</text>
<text x="52.5" y="257.4">5</text>
<text x="61.5" y="252.1">D0</text>
<text x="61.5" y="255.6">D5</text>
<text x="87" y="255.6">D2</text>
<text x="87" y="252.1">D1</text>
<text x="97.7" y="257.4">12</text>
<text x="97.7" y="253.9">13</text>
<text x="52.5" y="260.9">6</text>
<text x="61.5" y="259.1">D6</text>
<text x="61.5" y="262.7">D7</text>
<text x="87" y="262.7">D4</text>
<text x="87" y="259.1">D3</text>
<text x="97.7" y="260.9">11</text>
<text x="52.5" y="264.5">7</text>
<text x="52.5" y="268">8</text>
<text x="61.5" y="266.2">D8</text>
<text x="61.5" y="269.7">3V3</text>
<text x="85.2" y="266.2">GND</text>
<text x="85.6" y="269.7">VCC</text>
<text x="97.7" y="268">9</text>
<text x="97.7" y="264.5">10</text>
</g>
</svg>
